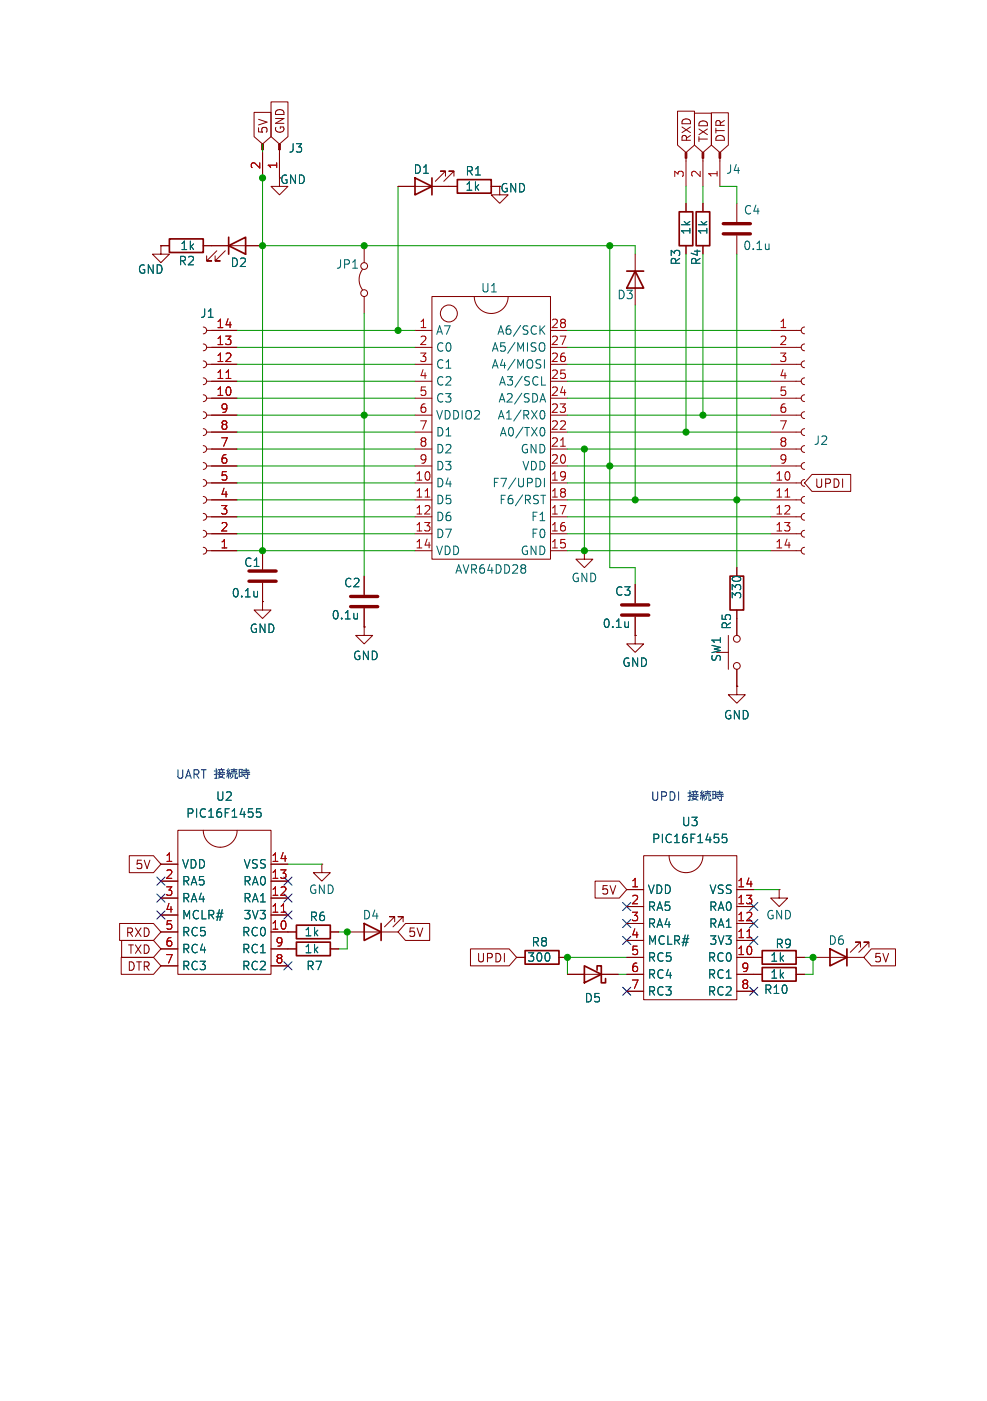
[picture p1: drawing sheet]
<svg xmlns="http://www.w3.org/2000/svg" width="148mm" height="210mm" viewBox="0 0 148 210" stroke-linecap="round" stroke-linejoin="round" font-family="sans-serif">
<path d="M108.5 35.1h4M108.5 33.5h4M37.3 87.1h4.1M37.3 85.6h4.1M52.6 90.9h4M52.6 89.4h4M93.2 92.2h4.1M93.2 90.7h4.1" fill="none" stroke="#840000" stroke-width=".51"/>
<g fill="none" stroke="#840000" stroke-width=".15">
<path d="M38.1 16.8h2.5v3.7l-1.2 1.1-1.3-1.1zM40.6 15.3h2.6v5.2l-1.3 1.1-1.3-1.1zM101.6 16.7h2.5v5l-1.2 1.2-1.3-1.2zM104.1 17h2.6v4.7l-1.3 1.2-1.3-1.2zM106.7 16.9h2.5v4.8l-1.3 1.2-1.2-1.2zM24.1 36.8v1.3h1.3l-1.3 1.3-1.2-1.3h1.2M24.1 36.8h.1M24.1 36.8h1.3M30.5 36.8h8.9M32.5 37.6l-1.5 1.5h.7h-.7v-.7M33.8 37.6l-1.5 1.5h.7h-.7v-.7M39.4 22.5v4.2"/>
<path d="M41.9 22.5v5.4h1.3l-1.3 1.3-1.3-1.3h1.3M54.6 36.8v2.6M59.7 27.9h8.9M66.8 26.4v-.7h-.8h.8l-1.5 1.5M68.1 26.4v-.7h-.8h.8l-1.6 1.5M73.7 27.9h1.2v1.3h1.3l-1.3 1.3-1.2-1.3h1.2M95.2 38.1v7.6M102.9 23.7v4.2M102.9 30.5v1.3M102.9 36.8v1.3M105.4 23.7v4.2M105.4 30.5v1.3"/>
<path d="M105.4 36.8v1.3M107.9 23.7v4.2M110.5 30.5v2.8M110.5 35.3v2.8M30.5 59.2a.51 .51 0 0 1 .5 .5 .51 .51 0 0 1-.5 .5M30.5 56.6a.51 .51 0 0 1 .5 .6 .51 .51 0 0 1-.5 .5M30.5 54.1a.51 .51 0 0 1 .5 .5 .51 .51 0 0 1-.5 .5M30.5 51.6a.51 .51 0 0 1 .5 .5 .51 .51 0 0 1-.5 .5M30.5 49a.51 .51 0 0 1 .5 .5 .51 .51 0 0 1-.5 .5M31 49.5h4.6M31 52.1h4.6M31 54.6h4.6"/>
<path d="M31 57.2h4.6M31 59.7h4.6M54.4 40.4a2.54 2.54 0 0 0 0 3M54.6 44.5v2.5M62.2 49.5h2.6M62.2 52.1h2.6M62.2 54.6h2.6M62.2 57.2h2.6M62.2 59.7h2.6M64.8 44.5h17.7v39.3h-17.7zM71.1 44.5a2.54 2.54 0 0 0 2.6 2.5 2.54 2.54 0 0 0 2.5-2.5M82.5 49.5h2.6"/>
<path d="M82.5 52.1h2.6M82.5 54.6h2.6M82.5 57.2h2.6M82.5 59.7h2.6M115.6 49.5h4.5M115.6 52.1h4.5M115.6 54.6h4.5M115.6 57.2h4.5M115.6 59.7h4.5M120.6 49a.51 .51 0 0 0-.5 .5 .51 .51 0 0 0 .5 .5M120.6 51.6a.51 .51 0 0 0-.5 .5 .51 .51 0 0 0 .5 .5M120.6 54.1a.51 .51 0 0 0-.5 .5 .51 .51 0 0 0 .5 .5"/>
<path d="M120.6 56.6a.51 .51 0 0 0-.5 .6 .51 .51 0 0 0 .5 .5M120.6 59.2a.51 .51 0 0 0-.5 .5 .51 .51 0 0 0 .5 .5M30.5 79.5a.51 .51 0 0 1 .5 .5 .51 .51 0 0 1-.5 .5M30.5 77a.51 .51 0 0 1 .5 .5 .51 .51 0 0 1-.5 .5M30.5 74.4a.51 .51 0 0 1 .5 .5 .51 .51 0 0 1-.5 .5M30.5 71.9a.51 .51 0 0 1 .5 .5 .51 .51 0 0 1-.5 .5M30.5 69.3a.51 .51 0 0 1 .5 .6 .51 .51 0 0 1-.5 .5M30.5 66.8a.51 .51 0 0 1 .5 .5 .51 .51 0 0 1-.5 .5M30.5 64.3a.51 .51 0 0 1 .5 .5 .51 .51 0 0 1-.5 .5M30.5 61.7a.51 .51 0 0 1 .5 .5 .51 .51 0 0 1-.5 .5M31 62.2h4.6M31 64.8h4.6"/>
<path d="M31 67.3h4.6M31 69.9h4.6M31 72.4h4.6M31 74.9h4.6M31 77.5h4.6M62.2 62.2h2.6M62.2 64.8h2.6M62.2 67.3h2.6M62.2 69.9h2.6M62.2 72.4h2.6M62.2 74.9h2.6M62.2 77.5h2.6"/>
<path d="M82.5 62.2h2.6M82.5 64.8h2.6M82.5 67.3h2.6M82.5 69.9h2.6M82.5 72.4h2.6M82.5 74.9h2.6M82.5 77.5h2.6M115.6 62.2h4.5M115.6 64.8h4.5M115.6 67.3h4.5M115.6 69.9h4.5M115.6 72.4h4.5"/>
<path d="M115.6 74.9h4.5M115.6 77.5h4.5M120.6 61.7a.51 .51 0 0 0-.5 .5 .51 .51 0 0 0 .5 .5M120.6 64.3a.51 .51 0 0 0-.5 .5 .51 .51 0 0 0 .5 .5M120.6 66.8a.51 .51 0 0 0-.5 .5 .51 .51 0 0 0 .5 .5M120.6 69.3a.51 .51 0 0 0-.5 .6 .51 .51 0 0 0 .5 .5M120.6 71.9a.51 .51 0 0 0-.5 .5 .51 .51 0 0 0 .5 .5M120.6 74.4a.51 .51 0 0 0-.5 .5 .51 .51 0 0 0 .5 .5M120.6 77a.51 .51 0 0 0-.5 .5 .51 .51 0 0 0 .5 .5M120.6 79.5a.51 .51 0 0 0-.5 .5 .51 .51 0 0 0 .5 .5M121.8 71.1h5.8v2.6h-5.8l-1.2-1.3zM30.5 82a.51 .51 0 0 1 .5 .6 .51 .51 0 0 1-.5 .5"/>
<path d="M31 80h4.6M31 82.6h4.6M39.4 90.2v1.2h1.2l-1.2 1.3-1.3-1.3h1.3M39.4 90.2h.1M39.4 82.6v2.7M39.4 87.4v2.8M54.6 94v1.3h1.3l-1.3 1.2-1.3-1.2h1.3M54.6 94h.1M54.6 86.4v2.8M54.6 91.2v2.8M62.2 80h2.6M62.2 82.6h2.6"/>
<path d="M82.5 80h2.6M82.5 82.6h2.6M87.6 82.6v1.2h1.3l-1.3 1.3-1.2-1.3h1.2M87.6 82.6h.1M95.2 95.3v1.2h1.3l-1.3 1.3-1.2-1.3h1.2M95.2 95.3h.1M95.2 87.6v2.8M95.2 92.5v2.8M107.4 97.8h1.8M109.2 95.3v5M110.5 85.1v1.3M110.5 91.4v3.9"/>
<path d="M115.6 80h4.5M115.6 82.6h4.5M120.6 82a.51 .51 0 0 0-.5 .6 .51 .51 0 0 0 .5 .5M110.5 102.9v1.2h1.3l-1.3 1.3-1.3-1.3h1.3M110.5 102.9h.1M110.5 100.3v2.6M17.9 138.4h5.1l1.1 1.3-1.1 1.3h-5.1zM19.4 128.3h3.6l1.1 1.2-1.1 1.3h-3.6zM24.1 139.7h2.6M24.1 129.5h2.6M24.1 132.1h2.6M24.1 134.6h2.6"/>
<path d="M24.1 137.2h2.6M26.7 124.5h13.9v21.6h-13.9zM30.5 124.5a2.54 2.54 0 0 0 2.5 2.5 2.54 2.54 0 0 0 2.6-2.5M40.6 139.7h3.8M40.6 129.5h2.6M40.6 132.1h2.6M40.6 134.6h2.6M40.6 137.2h2.6M48.3 129.5v1.3h1.2l-1.2 1.3-1.3-1.3h1.3M48.3 129.5h.1M49.5 139.7h1.3M52.1 139.7h7.6"/>
<path d="M59.2 138.2v-.8h-.8h.8l-1.5 1.5M60.5 138.2v-.8h-.8h.8l-1.6 1.5M60.8 138.4h3.6v2.6h-3.6l-1.1-1.3zM89.2 132.1h3.7l1.1 1.3-1.1 1.2h-3.7zM94 133.4h2.5M94 135.9h2.5M94 138.4h2.5M96.5 128.3h14v21.6h-14zM100.3 128.3a2.54 2.54 0 0 0 2.6 2.5 2.54 2.54 0 0 0 2.5-2.5M110.5 133.4h2.5M110.5 135.9h2.5M110.5 138.4h2.5"/>
<path d="M116.8 133.4v1.2h1.3l-1.3 1.3-1.2-1.3h1.2M116.8 133.4h.1M18.2 143.5h4.8l1.1 1.3-1.1 1.3h-4.8zM18.2 141h4.8l1.1 1.2-1.1 1.3h-4.8zM24.1 142.2h2.6M24.1 144.8h2.6M40.6 142.2h3.8M40.6 144.8h2.6M49.5 142.2h1.3M70.5 142.2h5.9l1.1 1.3-1.1 1.3h-5.9zM77.5 143.5h1.2M83.8 143.5h1.3"/>
<path d="M85.1 146.1h7.6M94 143.5h2.5M94 146.1h2.5M94 141h2.5M94 148.6h2.5M110.5 143.5h3.8M110.5 146.1h3.8M110.5 141h2.5M110.5 148.6h2.5M119.4 143.5h1.2M119.4 146.1h1.2M121.9 143.5h7.6"/>
<path d="M129 142v-.8h-.7h.7l-1.5 1.5M130.3 142v-.8h-.8h.8l-1.5 1.5M130.7 142.2h3.6v2.6h-3.6l-1.2-1.3z"/>
<circle cx="54.6" cy="39.9" r=".51"/>
<circle cx="54.6" cy="43.9" r=".51"/>
<circle cx="67.3" cy="47" r="1.27"/>
<circle cx="110.5" cy="95.8" r=".51"/>
<circle cx="110.5" cy="99.8" r=".51"/>
</g>
<g fill="none" stroke="#006464" stroke-width=".15">
<path d="M115.3 36.6v.8M115.3 37.3h.1M81.1 59.9h.6M81.2 51.4a.43 .43 0 0 1 .5 .4v.4a.43 .43 0 0 1-.5 .4M81.2 49.4l.5 .7M81.2 57.7h.6M81.4 59l.4 1.3M81.6 53.9v1.3M81.7 48.8l-.7 .8M81 71.9l.1 .3-.1 .6M81.1 74.2h.7M81.2 61.6l.1-.1a.69 .69 0 0 1 .5 .6 .69 .69 0 0 1-.3 .6h-.3"/>
<path d="M81.2 64.1h.1a.69 .69 0 0 1 .5 .5 .69 .69 0 0 1-.3 .7h-.3M81.5 74.2v1.3M81.6 71.7v1.3M38.6 88.6v.9M38.6 89.4h.1M53.6 91.9v.9M53.6 92.7h-.1M78.8 84.8v.3M78.8 85.3v.5M94.2 93.2v.9M94.2 93.9v.1M39.1 121.2h-.6l-.1 .6 .2-.1 .4 .1 .2 .2-.1 .4-.2 .1-.5-.1"/>
<path d="M108.9 125h-.6v.6l.2-.1 .4 .1 .1 .2-.1 .4-.1 .1-.5-.1"/>
</g>
<g fill="none" stroke="#840000" stroke-width=".25">
<path d="M25.4 35.8h5.1v2h-5.1zM34.3 36.8l2.5-1.2v2.5zM34.3 35.6v2.5M62.2 26.7l2.6 1.2-2.6 1.3zM64.8 26.7v2.5M68.6 26.9h5.1v2.1h-5.1zM101.9 31.8h2v5h-2zM104.4 31.8h2v5h-2zM94 40.6h2.5M95.2 40.6l1.3 2.6h-2.5zM109.5 86.4h2v5h-2zM44.4 138.7h5.1v2h-5.1z"/>
<path d="M54.6 138.4l2.5 1.3-2.5 1.3zM57.1 138.4v2.6M44.4 141.2h5.1v2.1h-5.1zM78.7 142.5h5.1v2h-5.1zM87.6 144.8l2.6 1.3-2.6 1.2zM89.5 145.4v-.6h.7v2.5h.6v-.6M114.3 145h5.1v2.1h-5.1zM114.3 142.5h5.1v2h-5.1zM124.5 142.2l2.5 1.3-2.5 1.3zM127 142.2v2.6"/>
</g>
<g fill="#840000" stroke="#840000" stroke-width=".15">
<path d="M41.8 21.6h.2v.9h-.2z"/>
<path d="M39.2 21.6h.3v.9h-.3z"/>
<path d="M107.8 22.9h.3v.8h-.3z"/>
<path d="M105.3 22.9h.2v.8h-.2z"/>
<path d="M102.7 22.9h.3v.8h-.3z"/>
</g>
<path d="M33.9 56.7h.7M63.7 74.5h.8M84.1 66.9h.7M117.7 74.5h.7M42.2 136.7h.7M112 140.6h.7" fill="none" stroke="#a90000" stroke-width=".15"/>
<g fill="none" stroke="#009600" stroke-width=".15">
<path d="M39.4 21.6v61M39.4 36.8h55.8v1.3M59.7 27.9v21.6M91.4 36.8v48.3h3.8v2.5M102.9 27.9v2.6M102.9 38.1v26.7M105.4 27.9v2.6M105.4 38.1v24.1M107.9 27.9h2.6v2.6M110.5 38.1v47M35.6 49.5h26.6M35.6 59.7h26.6"/>
<path d="M35.6 52.1h26.6M35.6 54.6h26.6M35.6 57.2h26.6M54.6 47v39.4M85.1 49.5h30.5M85.1 59.7h30.5M85.1 52.1h30.5M85.1 54.6h30.5M85.1 57.2h30.5M95.2 45.7v29.2M35.6 69.9h26.6M35.6 77.5h26.6"/>
<path d="M35.6 74.9h26.6M35.6 64.8h26.6M35.6 62.2h26.6M35.6 67.3h26.6M35.6 72.4h26.6M85.1 69.9h30.5M85.1 77.5h30.5M85.1 74.9h30.5M85.1 64.8h30.5M85.1 62.2h30.5M85.1 67.3h30.5M85.1 72.4h30.5"/>
<path d="M87.6 67.3v15.3M35.6 82.6h26.6M35.6 80h26.6M85.1 82.6h30.5M85.1 80h30.5M43.2 129.5h5.1M50.8 139.7h1.3v2.5h-1.3M113 133.4h3.8M92.7 146.1h1.3M94 143.5h-8.9v2.6M120.6 143.5h1.3v2.6h-1.3"/>
</g>
<g fill="none" stroke="#000084" stroke-width=".15">
<path d="M23.5 131.5l1.2 1.2M23.5 136.6l1.2 1.2M23.5 134l1.2 1.2M24.7 131.5l-1.2 1.2M24.7 136.6l-1.2 1.2M24.7 134l-1.2 1.2M42.6 131.5l1.2 1.2M42.6 136.6l1.2 1.2M42.6 134l1.2 1.2M43.8 131.5l-1.2 1.2M43.8 136.6l-1.2 1.2M43.8 134l-1.2 1.2"/>
<path d="M93.4 137.8l1.2 1.2M93.4 135.3l1.2 1.2M94.6 137.8l-1.2 1.2M94.6 135.3l-1.2 1.2M112.4 137.8l1.2 1.2M112.4 135.3l1.2 1.2M113.6 137.8l-1.2 1.2M113.6 135.3l-1.2 1.2M42.6 144.2l1.2 1.2M43.8 144.2l-1.2 1.2M93.4 148l1.2 1.2M93.4 140.4l1.2 1.2"/>
<path d="M94.6 148l-1.2 1.2M94.6 140.4l-1.2 1.2M112.4 148l1.2 1.2M112.4 140.4l1.2 1.2M113.6 148l-1.2 1.2M113.6 140.4l-1.2 1.2"/>
</g>
<g fill="#009600" stroke="#009600" stroke-width=".15">
<circle cx="87.6" cy="82.6" r=".46"/>
<circle cx="95.2" cy="74.9" r=".46"/>
<circle cx="105.4" cy="62.2" r=".46"/>
<circle cx="110.5" cy="74.9" r=".46"/>
<circle cx="102.9" cy="64.8" r=".46"/>
<circle cx="91.4" cy="36.8" r=".46"/>
<circle cx="39.4" cy="26.7" r=".46"/>
<circle cx="54.6" cy="36.8" r=".46"/>
<circle cx="59.7" cy="49.5" r=".46"/>
<circle cx="39.4" cy="36.8" r=".46"/>
<circle cx="91.4" cy="69.9" r=".46"/>
<circle cx="87.6" cy="67.3" r=".46"/>
<circle cx="39.4" cy="82.6" r=".46"/>
<circle cx="54.6" cy="62.2" r=".46"/>
<circle cx="52.1" cy="139.7" r=".46"/>
<circle cx="121.9" cy="143.5" r=".46"/>
<circle cx="85.1" cy="143.5" r=".46"/>
</g>
<g font-size="1.8" fill="#840000">
<text x="40.3" y="20.2" transform="rotate(-90 40.3 20.2)">5V</text>
<text x="42.9" y="20.2" transform="rotate(-90 42.9 20.2)">GND</text>
<text x="103.8" y="21.4" transform="rotate(-90 103.8 21.4)">RXD</text>
<text x="106.4" y="21.4" transform="rotate(-90 106.4 21.4)">TXD</text>
<text x="108.9" y="21.4" transform="rotate(-90 108.9 21.4)">DTR</text>
<text x="41.9" y="27.8">GND</text>
<text x="74.9" y="29.1">GND</text>
<text x="122.1" y="73.3">UPDI</text>
<text x="20.2" y="130.5">5V</text>
<text x="90" y="134.3">5V</text>
<text x="18.7" y="140.7">RXD</text>
<text x="19.1" y="143.2">TXD</text>
<text x="61.1" y="140.7">5V</text>
<text x="19" y="145.7">DTR</text>
<text x="71.4" y="144.5">UPDI</text>
<text x="131" y="144.5">5V</text>
</g>
<g font-size="1.8" fill="#006464">
<text x="43.2" y="23.1">J3</text>
<text x="61.9" y="26.3">D1</text>
<text x="69.7" y="28.8">1k</text>
<text x="69.7" y="26.5">R1</text>
<text x="108.8" y="26.3">J4</text>
<text x="103.7" y="35.3" transform="rotate(-90 103.7 35.3)">1k</text>
<text x="106.3" y="35.3" transform="rotate(-90 106.3 35.3)">1k</text>
<text x="111.4" y="32.4">C4</text>
<text x="20.6" y="41.2">GND</text>
<text x="26.7" y="40">R2</text>
<text x="26.9" y="37.7">1k</text>
<text x="34.5" y="40.2">D2</text>
<text x="50.3" y="40.5">JP1</text>
<text x="102.2" y="39.9" transform="rotate(-90 102.2 39.9)">R3</text>
<text x="105.3" y="39.9" transform="rotate(-90 105.3 39.9)">R4</text>
<text x="111.3" y="37.7">0.1u</text>
<text x="29.9" y="47.9">J1</text>
<text x="72" y="44">U1</text>
<text x="92.5" y="45.1">D3</text>
<text x="65.3" y="50.4">A7</text>
<text x="65.3" y="52.9">C0</text>
<text x="73.6" y="52.9">A5/MISO</text>
<text x="74.5" y="50.4">A6/SCK</text>
<text x="65.3" y="55.5">C1</text>
<text x="65.3" y="58">C2</text>
<text x="73.6" y="55.5">A4/MOSI</text>
<text x="74.7" y="58">A3/SCL</text>
<text x="65.3" y="60.6">C3</text>
<text x="65.3" y="63.1">VDDIO2</text>
<text x="65.3" y="65.6">D1</text>
<text x="74.5" y="63.1">A1/RX0</text>
<text x="74.6" y="60.6">A2/SDA</text>
<text x="74.8" y="65.6">A0/TX0</text>
<text x="65.3" y="68.2">D2</text>
<text x="65.3" y="70.7">D3</text>
<text x="78" y="68.2">GND</text>
<text x="78.2" y="70.7">VDD</text>
<text x="121.9" y="66.9">J2</text>
<text x="65.3" y="73.3">D4</text>
<text x="65.3" y="75.8">D5</text>
<text x="73.7" y="73.3">F7/UPDI</text>
<text x="74.8" y="75.8">F6/RST</text>
<text x="65.3" y="78.3">D6</text>
<text x="65.3" y="80.9">D7</text>
<text x="65.3" y="83.4">VDD</text>
<text x="78" y="83.4">GND</text>
<text x="79.5" y="78.3">F1</text>
<text x="79.5" y="80.9">F0</text>
<text x="34.6" y="89.8">0.1u</text>
<text x="36.5" y="85.2">C1</text>
<text x="51.5" y="88.2">C2</text>
<text x="68.1" y="86.2">AVR64DD28</text>
<text x="85.6" y="87.5">GND</text>
<text x="92.1" y="89.5">C3</text>
<text x="111.4" y="89.9" transform="rotate(-90 111.4 89.9)">330</text>
<text x="37.3" y="95.1">GND</text>
<text x="49.6" y="93.1">0.1u</text>
<text x="90.3" y="94.3">0.1u</text>
<text x="109.8" y="94.5" transform="rotate(-90 109.8 94.5)">R5</text>
<text x="52.8" y="99.2">GND</text>
<text x="93.2" y="100.2">GND</text>
<text x="108.3" y="99.3" transform="rotate(-90 108.3 99.3)">SW1</text>
<text x="108.5" y="108.1">GND</text>
<text x="27.8" y="122.8">PIC16F1455</text>
<text x="32.3" y="120.2">U2</text>
<text x="102.1" y="124.1">U3</text>
<text x="27.2" y="130.4">VDD</text>
<text x="36.4" y="130.4">VSS</text>
<text x="97.7" y="126.6">PIC16F1455</text>
<text x="27.2" y="132.9">RA5</text>
<text x="27.2" y="135.5">RA4</text>
<text x="36.4" y="132.9">RA0</text>
<text x="36.4" y="135.5">RA1</text>
<text x="46.2" y="134.2">GND</text>
<text x="97" y="134.2">VDD</text>
<text x="97" y="136.8">RA5</text>
<text x="106.2" y="136.8">RA0</text>
<text x="106.3" y="134.2">VSS</text>
<text x="27.2" y="138">MCLR#</text>
<text x="27.2" y="140.6">RC5</text>
<text x="27.2" y="143.1">RC4</text>
<text x="36.2" y="140.6">RC0</text>
<text x="36.2" y="143.1">RC1</text>
<text x="36.4" y="138">3V3</text>
<text x="45.6" y="143.1">1k</text>
<text x="45.6" y="140.6">1k</text>
<text x="46.3" y="138.3">R6</text>
<text x="54.3" y="138">D4</text>
<text x="79.6" y="142.1">R8</text>
<text x="97" y="139.3">RA4</text>
<text x="97" y="141.8">MCLR#</text>
<text x="106.2" y="139.3">RA1</text>
<text x="106.3" y="141.8">3V3</text>
<text x="114.8" y="138">GND</text>
<text x="116.2" y="142.3">R9</text>
<text x="124.1" y="141.8">D6</text>
<text x="27.2" y="145.6">RC3</text>
<text x="36.2" y="145.6">RC2</text>
<text x="45.8" y="145.6">R7</text>
<text x="79" y="144.4">300</text>
<text x="97" y="144.4">RC5</text>
<text x="97" y="146.9">RC4</text>
<text x="97" y="149.5">RC3</text>
<text x="106" y="144.4">RC0</text>
<text x="106" y="146.9">RC1</text>
<text x="106" y="149.5">RC2</text>
<text x="114.5" y="149.2">R10</text>
<text x="115.4" y="146.9">1k</text>
<text x="115.4" y="144.4">1k</text>
<text x="87.6" y="150.5">D5</text>
</g>
<g font-size="1.8" fill="#a90000">
<text x="39.1" y="25.5" transform="rotate(-90 39.1 25.5)">2</text>
<text x="41.7" y="25.5" transform="rotate(-90 41.7 25.5)">1</text>
<text x="102.6" y="26.7" transform="rotate(-90 102.6 26.7)">3</text>
<text x="105.2" y="26.7" transform="rotate(-90 105.2 26.7)">2</text>
<text x="107.7" y="26.7" transform="rotate(-90 107.7 26.7)">1</text>
<text x="32.3" y="51.8">13</text>
<text x="32.3" y="49.3">14</text>
<text x="62.8" y="49.3">1</text>
<text x="62.8" y="51.8">2</text>
<text x="82.5" y="49.3">28</text>
<text x="82.5" y="51.8">27</text>
<text x="116.8" y="49.3">1</text>
<text x="116.8" y="51.8">2</text>
<text x="32.3" y="59.4">10</text>
<text x="32.3" y="56.9">11</text>
<text x="32.3" y="54.4">12</text>
<text x="62.8" y="54.4">3</text>
<text x="62.8" y="56.9">4</text>
<text x="62.8" y="59.4">5</text>
<text x="82.5" y="54.4">26</text>
<text x="82.5" y="56.9">25</text>
<text x="82.5" y="59.4">24</text>
<text x="116.8" y="54.4">3</text>
<text x="116.8" y="56.9">4</text>
<text x="116.8" y="59.4">5</text>
<text x="32.9" y="64.5">8</text>
<text x="32.9" y="62">9</text>
<text x="62.8" y="62">6</text>
<text x="62.8" y="64.5">7</text>
<text x="82.5" y="62">23</text>
<text x="82.5" y="64.5">22</text>
<text x="116.8" y="62">6</text>
<text x="116.8" y="64.5">7</text>
<text x="32.9" y="69.6">6</text>
<text x="32.9" y="67.1">7</text>
<text x="62.8" y="67.1">8</text>
<text x="62.8" y="69.6">9</text>
<text x="82.5" y="67.1">21</text>
<text x="82.5" y="69.6">20</text>
<text x="116.8" y="67.1">8</text>
<text x="116.8" y="69.6">9</text>
<text x="32.9" y="77.2">3</text>
<text x="32.9" y="74.7">4</text>
<text x="32.9" y="72.1">5</text>
<text x="62.2" y="72.1">10</text>
<text x="62.2" y="74.7">11</text>
<text x="62.2" y="77.2">12</text>
<text x="82.5" y="72.1">19</text>
<text x="82.5" y="74.7">18</text>
<text x="82.5" y="77.2">17</text>
<text x="116.2" y="72.1">10</text>
<text x="116.2" y="74.7">11</text>
<text x="116.2" y="77.2">12</text>
<text x="32.9" y="82.3">1</text>
<text x="32.9" y="79.8">2</text>
<text x="62.2" y="79.8">13</text>
<text x="62.2" y="82.3">14</text>
<text x="82.5" y="79.8">16</text>
<text x="82.5" y="82.3">15</text>
<text x="116.2" y="79.8">13</text>
<text x="116.2" y="82.3">14</text>
<text x="24.7" y="129.3">1</text>
<text x="24.7" y="131.8">2</text>
<text x="40.6" y="129.3">14</text>
<text x="40.6" y="131.8">13</text>
<text x="24.7" y="134.4">3</text>
<text x="24.7" y="136.9">4</text>
<text x="40.6" y="134.4">12</text>
<text x="40.6" y="136.9">11</text>
<text x="94.5" y="133.1">1</text>
<text x="94.5" y="135.6">2</text>
<text x="110.4" y="133.1">14</text>
<text x="110.4" y="135.6">13</text>
<text x="24.7" y="139.4">5</text>
<text x="24.7" y="142">6</text>
<text x="40.6" y="139.4">10</text>
<text x="41.2" y="142">9</text>
<text x="94.5" y="138.2">3</text>
<text x="94.5" y="140.7">4</text>
<text x="94.5" y="143.3">5</text>
<text x="110.4" y="138.2">12</text>
<text x="110.4" y="140.7">11</text>
<text x="110.4" y="143.3">10</text>
<text x="24.7" y="144.5">7</text>
<text x="41.2" y="144.5">8</text>
<text x="94.5" y="145.8">6</text>
<text x="94.5" y="148.3">7</text>
<text x="111.1" y="145.8">9</text>
<text x="111.1" y="148.3">8</text>
</g>
<g font-size="1.8" fill="#0000c2">
<text x="26.3" y="116.9">UART þÿc¥}šfB</text>
<text x="97.5" y="120.2">UPDI</text>
<text x="103.1" y="120.2">þÿc¥}šfB</text>
</g>
</svg>
